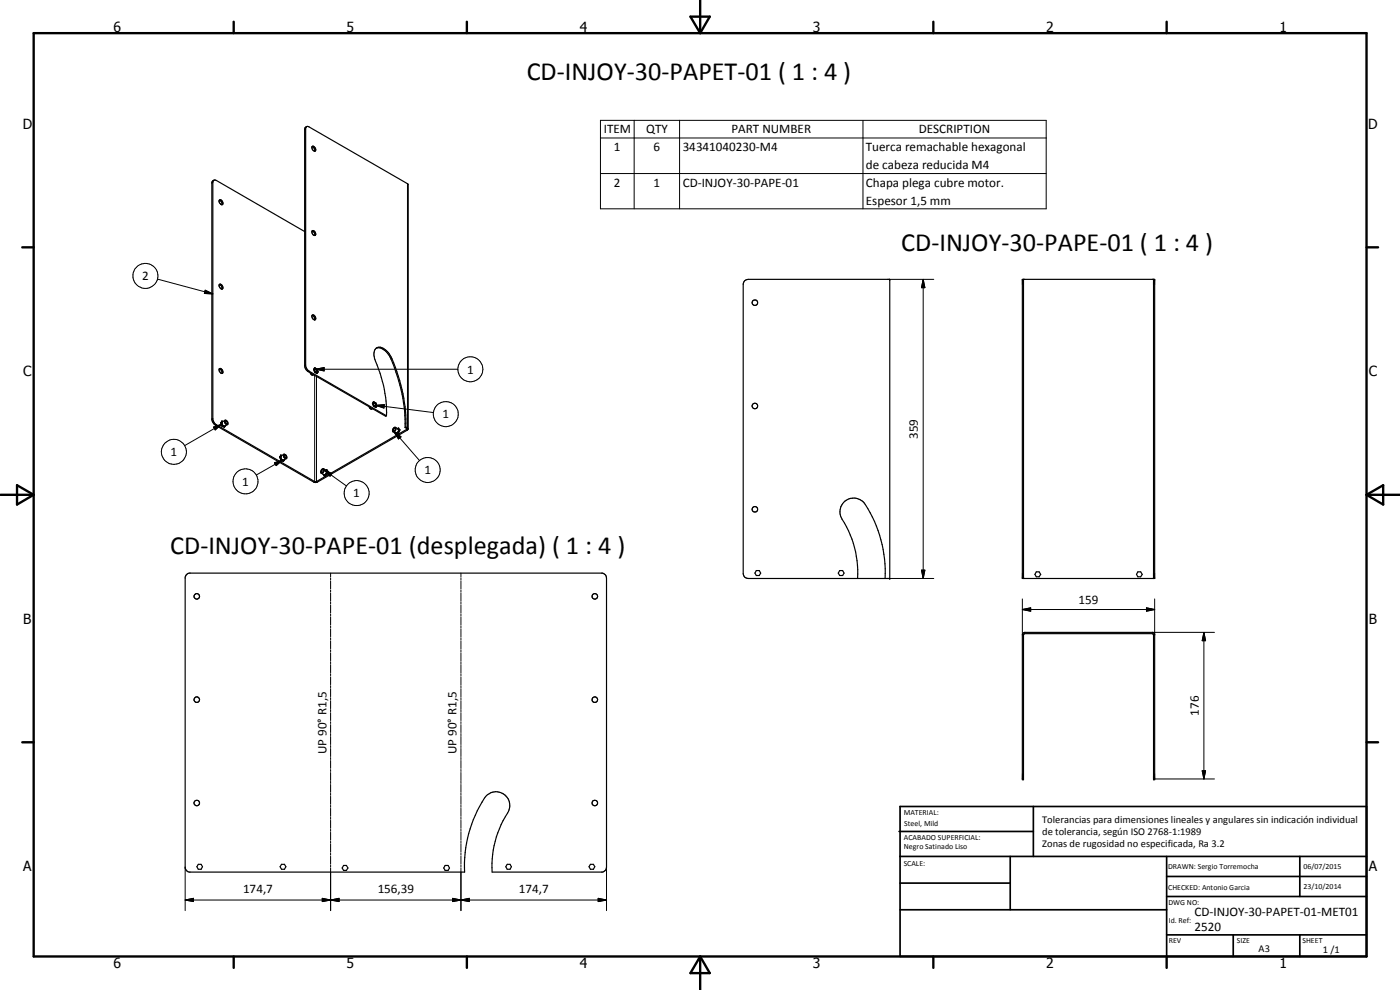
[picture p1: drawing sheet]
<svg xmlns="http://www.w3.org/2000/svg" width="420mm" height="297mm" viewBox="0 0 420 297" stroke-linecap="round" stroke-linejoin="round" font-family="sans-serif">
<g fill="none" stroke="#000" stroke-width=".35">
<path d="M92 38l-.4 .3-.2 .6v70.7a2.42 2.42 0 0 0 1.1 1.9l23.2 13.4 .3-.1M64.2 54.1l-.3 .4v71.4l.6 1.2 30.1 17.4h.4l27.1-15.7-.5-.5M93.7 44a1.22 1.22 0 0 1 .7 1.4M93.7 44a1.08 1.08 0 0 0 .8 1.4M93.7 44a.85 .85 0 0 1 .9 .4 .85 .85 0 0 1-.1 1M65.8 60.1a1.14 1.14 0 0 1 .8 1.3M65.8 60.1a.8 .8 0 0 1 1 .3 .8 .8 0 0 1-.2 1l-.8-.7zM91.4 69.5l-26.9-15.5a.93 .93 0 0 0-.9 .9v70.8l.5 1.3 .6 .6 30 17.2 .5-.1 27.1-15.7 .2-.3M93.7 69.3a.99 .99 0 0 1 .7 1.4M93.8 69.2a.92 .92 0 0 1 .8 .5 .92 .92 0 0 1 0 1 .98 .98 0 0 1-.8-1.5zM65.8 85.4a1.06 1.06 0 0 1 .8 1.3M65.8 85.4a.81 .81 0 0 1 .9 .4 .81 .81 0 0 1-.1 .9 1.12 1.12 0 0 1-.8-1.3z"/>
<path d="M93.7 94.6l.7 .7v.7M93.8 94.5a.85 .85 0 0 1 .8 .5 .85 .85 0 0 1-.1 1 .97 .97 0 0 1-.7-1.5zM223.5 84.2l1.1-.4h42.4v89.8h-42.4a1.45 1.45 0 0 1-1.6-1.5v-86.8zM306.8 83.8h39.7v89.8h-39.7zM307.2 83.8v89.8M346.2 83.8v89.8M65.8 110.7a1.06 1.06 0 0 1 .8 1.4M65.8 110.7a.78 .78 0 0 1 1 .4 .78 .78 0 0 1-.3 1l-.7-.7zM93.1 111.8l.6 .8 .4-.2M94.4 110.4a1.25 1.25 0 0 1 1.1 1.3l-.5 .4a1.32 1.32 0 0 1-.9-1.4zM94.5 110.4l.6 .4 .3 .7-.3 .5-.6-.4-.3-.7zM94.5 110.8a.52 .52 0 0 1 .5 .3 .52 .52 0 0 1-.1 .6l-.5-.5z"/>
<path d="M112.9 104.4a3.4 3.4 0 0 1 3.8 2.1 48.8 48.8 0 0 1 4.9 21.8M66.2 126.9h.1M66.5 127l.2 .6M66.5 126.9v.1M66.5 127l.1 .3M66.6 126.3v.1M66.6 126.7v.6M66.6 126.7l-.1 .2M66.6 126.4h.1M66.6 126.3l.1 .2M66.6 127.3l.1 .3M66.6 127.3l.5 .5"/>
<path d="M66.6 126.7h.1M66.7 127.6v.1M66.7 126.5l-.2 .4M66.7 127.8h-.1M66.7 126.5l-.1 .2M66.7 127.7l.6 .3M66.7 127.7l.3 .1M67 127.8h.1M67.1 127.8l.2 .1M67.2 127.9l.1 .1M67.2 127.9h.1M67.3 128.1v.2"/>
<path d="M67.5 126.2a.73 .73 0 0 1 .8 .3 .73 .73 0 0 1-.2 .9 .98 .98 0 0 1-.6-1.2zM67.5 127.8l-.2 .2M67.5 126.1l-.9 .6M67.6 126.4l.1-.1 .4 .2v.7l-.4-.2zM67.7 127.7h.1M68.3 127.4l-1 .5M83.9 137.1h.1M84.1 137.2l.3 .6M84.1 137.1v.1M84.1 137.2l.2 .3M84.2 136.9l-.1 .2M84.3 136.9v.6"/>
<path d="M84.3 138h.1M84.3 137.5l.6 .7M84.4 136.6l.1 .1M84.4 137.8v.1M84.4 136.7l-.3 .4M84.4 136.7h.1M84.4 136.7l-.1 .2M84.4 137.5v.3M84.4 137.9l.3 .1M84.4 137.9l.5 .3M84.8 138h.4M84.9 138.2h.1"/>
<path d="M85 138.3v.1M85 138.4v.1M85.2 136.3a.8 .8 0 0 1 .7 .4 .8 .8 0 0 1-.1 .9 .95 .95 0 0 1-.6-1.3zM85.2 138l-.3 .2M85.2 136.3l-1 .6M85.3 136.5a.48 .48 0 0 1 .6 .3 .48 .48 0 0 1-.3 .6l-.3-.3zM85.9 137.6l-.7 .4M110.8 122l.6 .8 .4-.2M112 120.6h.2a1.32 1.32 0 0 1 .9 1.3l-.3 .4a1.25 1.25 0 0 1-1-1.4zM112.2 120.6l.6 .3 .3 .9-.3 .4-.6-.4-.4-.7zM112.2 121a.53 .53 0 0 1 .5 .3 .53 .53 0 0 1-.1 .6l-.4-.4zM116 124.8a39.9 39.9 0 0 0-3.6-17.4 2.4 2.4 0 0 1 1.2-3.2 5 5 0 0 1 4 3.3 49.1 49.1 0 0 1 4.2 20.6"/>
<path d="M116 124.8l-23.2-13.4-.7-.6-.3-.8-.1-71.5 .4-.6 .7 .2 29.7 17.2v73.4M117.9 129.5l1.1 .5M118.1 128.7l.5-.3a.49 .49 0 0 1 0 .7 .49 .49 0 0 1-.6 .1zM118.1 128.4l.5-.2a.72 .72 0 0 1 .1 .9 .72 .72 0 0 1-.8 .3l-.1-.3zM118.7 130l.2 .1M118.7 128.2l.8 .5M118.9 130.1h.1M118.9 130.3v.1M119 130l-.1 .1M119.1 129.9l-.1 .1M119.3 129.9h.1M119.3 129.9h-.2"/>
<path d="M119.4 128.7h.1M119.5 129.8l-.6 .3M119.5 129.8l-.2 .1M119.5 128.7l.1 .1M119.5 129.9l.2 .1M119.5 129.7v.1M119.5 128.7l.3 .3M119.5 128.7h.1M119.5 129.5v.2M119.6 128.4l-.3 .2M119.6 128.5h-.1M119.6 129.4l-.5 .5"/>
<path d="M119.6 128.8l.2 .2M119.6 129.3v.1M119.6 128.8v.6M119.7 128.4l-.1 .1M119.8 129v.1M119.8 129.1l-.3 .6M119.8 129.1l-.2 .2M119.9 129h.1M121.8 128.1l-.2 .2M121.8 128.1l.7 .6M96.4 142l.8 .4M96.6 140.9l.4-.3a.72 .72 0 0 1 .2 .9 .72 .72 0 0 1-.9 .4z"/>
<path d="M96.6 141.1l.2-.2a.44 .44 0 0 1 .2 .6 .44 .44 0 0 1-.6 .1zM96.9 142.3h.1M97.1 140.7l.9 .5M97.2 142.4l.2 .2M97.2 142.4l.2 .1M97.3 142.7v.1M97.4 142.5v.1M97.9 142.3l-.5 .3M97.9 141.1h.1M97.9 142.3l-.5 .2M98 141l-.2 .1M98 142.3v.1"/>
<path d="M98 142.2l-.1 .1M98 141.1l.2 .3M98 141.1v.1M98 141.8v.4M98 141.2l.2 .2M98 141.2v.6M98 141.8l-.6 .7M98 142.4h.1M98.2 141.4v.2M98.2 141.6l-.2 .6M98.2 141.6l-.2 .2M98.3 141.4h.2"/>
<path d="M56 172.4l.8-.4h124l.8 .4 .4 1-.1 87.4-1.1 .9h-33.1a30.9 30.9 0 0 1 5.1-18.7 4.1 4.1 0 0 0-2.1-5 4.1 4.1 0 0 0-5.3 1.4 37.4 37.4 0 0 0-6 22.3h-82.6l-.8-.5-.4-.7v-87.4zM227 171.2h.9l.4 .8-.4 .7h-.9l-.4-.7zM252 171.2h.9l.4 .8-.4 .7h-.9l-.4-.7zM257.4 173.6a30.9 30.9 0 0 0-5.1-18.7 4.1 4.1 0 0 1 2.1-5 4.1 4.1 0 0 1 5.3 1.4 37.6 37.6 0 0 1 5.9 22.3M311 171.6h.9l.4 .7-.4 .8h-.9l-.4-.8zM341.5 171.6h.8l.5 .7-.5 .8h-.8l-.4-.8zM306.9 190.1l.6-.4h38.3l.7 .4v43.6h-.3v-43.2l-.4-.4-38.5 .1-.1 43.5h-.4zM59.5 259.3h.9l.4 .8-.4 .7h-.9l-.4-.7zM84.5 259.3h.9l.4 .8-.4 .7h-.9l-.4-.7zM103.1 259.7h.9l.4 .7-.4 .8h-.9l-.4-.8zM133.6 259.7h.9l.4 .7-.4 .8h-.9l-.4-.8zM152.2 259.3h.9l.4 .8-.4 .7h-.9l-.4-.7z"/>
<path d="M177.2 259.3h.9l.4 .8-.4 .7h-.9l-.4-.7z"/>
<circle cx="226.6" cy="90.8" r=".83"/>
<circle cx="226.6" cy="121.8" r=".84"/>
<circle cx="226.6" cy="152.8" r=".83"/>
<circle cx="59" cy="178.9" r=".82"/>
<circle cx="178.5" cy="178.9" r=".82"/>
<circle cx="59.1" cy="209.9" r=".82"/>
<circle cx="178.5" cy="209.9" r=".83"/>
<circle cx="59" cy="240.9" r=".83"/>
<circle cx="178.5" cy="240.9" r=".83"/>
</g>
<g fill="none" stroke="#000" stroke-width=".3">
<path d="M91.7 38.7l-.3 .2M180.2 36.1h133.8v26.6h-133.8zM190.3 36.1v26.6M204 36.1v26.6M259 36.1v26.6M63.9 54.8l-.3 .1M122.3 55.1v73.3l-.3 .2v.3l.3 .1M180.2 41.4h133.8M180.2 52.1h133.8M47.2 83.7l16.7 4.5M61.6 87.1l2.3 1.1-2.6-.1zM94.4 95.4v.6"/>
<path d="M267 83.8h13.2M277.1 83.8l.5 2.5h-1zM277.1 83.8v89.8M91.7 109.5l-.3 .1M92.8 111.4l-.3 .1M94.4 112.6v31.9l-.2 .2M94.8 110.8l2.5-.5v1zM94.8 110.8h42.6M95 112.9v31.6l.2 .2M117.6 107.5l-.3 .2M63.9 125.6l-.3 .1M64.1 128.1l2.4-.8-1.9 1.7z"/>
<path d="M64.9 127.4l-.2 .2M66.5 127.3l-11.1 6.4M66.6 126.3l-.4 .6 .4 .9 .7 .5 .4-.6M66.9 126.5l-.2-.1-.4 .5 .4 .9 .6 .3 .3-.3M82.4 138.9l2.4-.9-1.9 1.7zM84.3 136.5l-.4 .6 .4 .9 .7 .5 .4-.6M84.5 136.7l-.1-.1-.4 .5 .4 .9 .6 .3 .2-.3M84.8 138l-7.9 4.5M112.8 121.6l2.5-.2-.1 1zM112.8 121.6l17.3 2.2M118.3 129.5l2 1.6-.7 .6zM118.3 129.5l7.6 8.7"/>
<path d="M119.4 128.7l.1-.2 .4 .5-.4 .9-.6 .4-.3-.4M119.7 128.4l.3 .6-.3 1-.8 .4-.4-.6M97.3 141l2.3 1.1-.6 .8zM97.3 141l6.7 4.8M97.5 142.6h.1M97.8 141.1l.2-.1 .3 .4-.3 .9-.7 .4-.2-.3M98.1 140.9l.4 .5-.4 1-.8 .4-.3-.5M99.2 172v1.1M99.2 173.4v.6M99.2 174.3v2.4M99.2 177v.6M99.2 177.9v2.4"/>
<path d="M138.3 172v1.1M138.3 173.4v.6M138.3 174.3v2.4M138.3 177v.6M138.3 177.9v2.4M267 173.6h13.2M276.6 171.1h1l-.5 2.5zM306.8 179.7v10.8M346.5 179.7v10.8M99.2 180.6v.6M99.2 181.5v2.4M99.2 184.2v.6"/>
<path d="M99.2 185.1v2.4M99.2 187.8v.6M99.2 188.7v2.4M99.2 191.4v.6M99.2 192.3v2.4M99.2 195v.6M99.2 195.9v2.3M99.2 198.5v.7M99.2 199.4v2.4M138.3 180.6v.6M138.3 181.5v2.4M138.3 184.2v.6"/>
<path d="M138.3 185.1v2.4M138.3 187.8v.6M138.3 188.7v2.4M138.3 191.4v.6M138.3 192.3v2.4M138.3 195v.6M138.3 195.9v2.3M138.3 198.5v.7M138.3 199.4v2.4M306.8 182.9l2.5-.5v1zM306.8 182.9h39.7M344.1 182.4l2.4 .5-2.4 .5z"/>
<path d="M345.8 189.7h18.7M361.3 189.7l.5 2.5h-1zM361.3 189.7v44M99.2 202.1v.6M99.2 203.1v2.3M99.2 205.7v.6M99.2 206.6v2.4M99.2 209.3v.6M99.2 210.2v2.4M99.2 212.9v.6M99.2 213.8v2.4M99.2 216.5v.6"/>
<path d="M99.2 217.4v2.4M138.3 202.1v.6M138.3 203.1v2.3M138.3 205.7v.6M138.3 206.6v2.4M138.3 209.3v.6M138.3 210.2v2.4M138.3 212.9v.6M138.3 213.8v2.4M138.3 216.5v.6M138.3 217.4v2.4M99.2 220.1v.6"/>
<path d="M99.2 221v2.4M99.2 223.7v.6M99.2 224.6v2.4M99.2 227.3v.6M99.2 228.2v2.3M99.2 230.9v.6M99.2 231.8v2.4M99.2 234.4v.7M99.2 235.4v2.3M99.2 238v.6M99.2 238.9v2.4M138.3 220.1v.6"/>
<path d="M138.3 221v2.4M138.3 223.7v.6M138.3 224.6v2.4M138.3 227.3v.6M138.3 228.2v2.3M138.3 230.9v.6M138.3 231.8v2.4M138.3 234.4v.7M138.3 235.4v2.3M138.3 238v.6M138.3 238.9v2.4M346.5 233.7h18"/>
<path d="M360.8 231.3h1l-.5 2.4zM99.2 241.6v.6M99.2 242.5v2.4M99.2 245.2v.6M99.2 246.1v2.4M99.2 248.8v.6M99.2 249.7v2.4M99.2 252.4v.6M99.2 253.3v2.4M99.2 256v.6M99.2 256.9v2.4M99.2 259.6v.6"/>
<path d="M138.3 241.6v.6M138.3 242.5v2.4M138.3 245.2v.6M138.3 246.1v2.4M138.3 248.8v.6M138.3 249.7v2.4M138.3 252.4v.6M138.3 253.3v2.4M138.3 256v.6M138.3 256.9v2.4M138.3 259.6v.6M55.6 270l2.5-.5v1z"/>
<path d="M55.6 270h126.4M55.6 260.2v13M96.7 269.5l2.5 .5-2.5 .5zM99.2 270l2.6-.5v1zM99.2 260.5v12.7M135.8 269.5l2.5 .5-2.5 .5zM138.3 270l2.5-.5v1zM138.3 260.5v12.7M179.5 269.5l2.5 .5-2.5 .5zM182 260.2v13"/>
<circle cx="43.6" cy="82.8" r="3.8"/>
<circle cx="141.2" cy="110.8" r="3.8"/>
<circle cx="52.2" cy="135.6" r="3.8"/>
<circle cx="133.8" cy="124.2" r="3.7"/>
<circle cx="73.7" cy="144.4" r="3.8"/>
<circle cx="107" cy="148" r="3.7"/>
<circle cx="128.3" cy="141" r="3.7"/>
</g>
<g fill="#000">
<circle cx="267" cy="83.8" r=".18"/>
<circle cx="66.4" cy="126.9" r=".18"/>
<circle cx="66.6" cy="126.7" r=".18"/>
<circle cx="66.7" cy="127.7" r=".18"/>
<circle cx="66.7" cy="126.5" r=".18"/>
<circle cx="84" cy="137.1" r=".18"/>
<circle cx="84.4" cy="136.8" r=".18"/>
<circle cx="84.4" cy="137.9" r=".18"/>
<circle cx="85.4" cy="137.9" r=".18"/>
<circle cx="118.5" cy="129.8" r=".18"/>
<circle cx="118.9" cy="130.2" r=".18"/>
<circle cx="119.1" cy="130.1" r=".18"/>
<circle cx="119.5" cy="128.7" r=".18"/>
<circle cx="119.9" cy="129" r=".18"/>
<circle cx="97.4" cy="142.7" r=".18"/>
<circle cx="97.5" cy="142.6" r=".18"/>
<circle cx="97.9" cy="141.1" r=".18"/>
<circle cx="98" cy="141.1" r=".18"/>
<circle cx="98.3" cy="141.5" r=".18"/>
<circle cx="267" cy="173.6" r=".18"/>
<circle cx="306.8" cy="233.7" r=".18"/>
<circle cx="307.2" cy="233.7" r=".18"/>
<circle cx="346.2" cy="233.7" r=".18"/>
<circle cx="346.5" cy="233.7" r=".18"/>
</g>
<g fill="none" stroke="#000" stroke-width=".71">
<path d="M10.1 9.9h400v277.1h-400zM70.1 6.5v3.4M140.1 6.5v3.4M207.2 5h5.8l-2.9 4.9zM210.1 0v9.9M280.1 6.5v3.4M350.1 6.5v3.4M6.7 74.2h3.4M410.1 74.2h3.5M.1 148.5h10M5.1 145.6l5 2.9-5 2.9zM410.1 148.5h10"/>
<path d="M410.1 148.5l5-2.9v5.8zM6.7 222.7h3.4M410.1 222.7h3.5M70.1 287v3.4M140.1 287v3.4M210.1 287v10M210.1 287l2.9 5h-5.8zM280.1 287v3.4M350.1 287v3.4"/>
</g>
<g fill="none" stroke="#000" stroke-width=".51">
<path d="M269.8 249.5h40.3M270.1 242h140v45h-140zM270.1 257h140M303.2 257v16M310.1 242v15M350.1 257v30M390.1 257v12M270.1 265h33.1M270.1 273h80M350.1 269h60M350.1 263h60M350.1 280.5h60"/>
<path d="M370.1 280.5v6.5M390.1 280.5v6.5"/>
</g>
<g fill="#000">
<path d="M61.6 87.1l2.3 1.1-2.6-.1zM277.1 83.8l.5 2.5h-1zM94.8 110.8l2.5-.5v1zM64.1 128.1l2.4-.8-1.9 1.7zM82.4 138.9l2.4-.9-1.9 1.7zM112.8 121.6l2.5-.2-.1 1zM118.3 129.5l2 1.6-.7 .6zM97.3 141l2.3 1.1-.6 .8zM276.6 171.1h1l-.5 2.5zM306.8 182.9l2.5-.5v1zM344.1 182.4l2.4 .5-2.4 .5zM361.3 189.7l.5 2.5h-1z"/>
<path d="M360.8 231.3h1l-.5 2.4zM55.6 270l2.5-.5v1zM96.7 269.5l2.5 .5-2.5 .5zM99.2 270l2.6-.5v1zM135.8 269.5l2.5 .5-2.5 .5zM138.3 270l2.5-.5v1zM179.5 269.5l2.5 .5-2.5 .5z"/>
</g>
<g font-size="7.9">
<text x="158.1" y="23.9">CD-INJOY-30-PAPET-01 ( 1 : 4 )</text>
<text x="270.5" y="75.4">CD-INJOY-30-PAPE-01 ( 1 : 4 )</text>
<text x="51.1" y="166.1">CD-INJOY-30-PAPE-01 (desplegada) ( 1 : 4 )</text>
</g>
<g font-size="4.2">
<text x="34" y="9.6">6</text>
<text x="104" y="9.6">5</text>
<text x="174" y="9.6">4</text>
<text x="244" y="9.6">3</text>
<text x="314" y="9.6">2</text>
<text x="384" y="9.6">1</text>
<text x="6.8" y="38.7">D</text>
<text x="410.6" y="38.7">D</text>
<text x="7" y="112.9">C</text>
<text x="410.8" y="112.9">C</text>
<text x="7" y="187.1">B</text>
<text x="410.8" y="187.1">B</text>
<text x="7" y="261.4">A</text>
<text x="410.8" y="261.4">A</text>
<text x="34" y="290.4">6</text>
<text x="104" y="290.4">5</text>
<text x="174" y="290.4">4</text>
<text x="244" y="290.4">3</text>
<text x="314" y="290.4">2</text>
<text x="384" y="290.4">1</text>
</g>
<g font-size="3.9">
<text x="181.2" y="40">ITEM</text>
<text x="193.9" y="40">QTY</text>
<text x="219.5" y="40">PART NUMBER</text>
<text x="275.7" y="40">DESCRIPTION</text>
<text x="184.3" y="45.4">1</text>
<text x="196.2" y="45.4">6</text>
<text x="204.9" y="45.4">34341040230-M4</text>
<text x="259.9" y="45.4">Tuerca remachable hexagonal</text>
<text x="259.9" y="50.8">de cabeza reducida M4</text>
<text x="184.3" y="56">2</text>
<text x="196.2" y="56">1</text>
<text x="204.9" y="56">CD-INJOY-30-PAPE-01</text>
<text x="259.9" y="56.1">Chapa plega cubre motor.</text>
<text x="259.9" y="61.4">Espesor 1,5 mm</text>
<text x="42.7" y="84.1">2</text>
<text x="140.2" y="112.1">1</text>
<text x="132.8" y="125.5">1</text>
<text x="275.5" y="131.7" transform="rotate(-90 275.5 131.7)">359</text>
<text x="51.2" y="136.9">1</text>
<text x="127.4" y="142.3">1</text>
<text x="72.7" y="145.7">1</text>
<text x="106" y="149.2">1</text>
<text x="323.7" y="181.3">159</text>
<text x="359.7" y="214.8" transform="rotate(-90 359.7 214.8)">176</text>
<text x="97.9" y="226.2" transform="rotate(-90 97.9 226.2)">UP 90° R1,5</text>
<text x="137" y="226.2" transform="rotate(-90 137 226.2)">UP 90° R1,5</text>
<text x="73" y="268">174,7</text>
<text x="113.4" y="268">156,39</text>
<text x="155.7" y="268">174,7</text>
<text x="358.5" y="275">CD-INJOY-30-PAPET-01-MET01</text>
<text x="358.5" y="279.4">2520</text>
</g>
<g font-size="3.1">
<text x="312.7" y="246.8">Tolerancias para dimensiones lineales y angulares sin indicación individual</text>
<text x="312.7" y="250.4">de tolerancia, según ISO 2768-1:1989</text>
<text x="312.7" y="254">Zonas de rugosidad no especificada, Ra 3.2</text>
<text x="377.7" y="285.6">A3</text>
<text x="397" y="285.9">1 /1</text>
</g>
<g font-size="2.4">
<text x="271.2" y="244.4">MATERIAL:</text>
<text x="271.3" y="252">ACABADO SUPERFICIAL:</text>
<text x="271.4" y="247.9">Steel, Mild</text>
<text x="271.3" y="254.6">Negro Satinado Liso</text>
<text x="271.2" y="259.7">SCALE:</text>
<text x="350.6" y="260.8">DRAWN: Sergio Torremocha</text>
<text x="391.2" y="260.6">06/07/2015</text>
<text x="350.6" y="267">CHECKED: Antonio Garcia</text>
<text x="391.2" y="266.7">23/10/2014</text>
<text x="350.6" y="271.4">DWG NO:</text>
<text x="350.8" y="276.9">Id. Ref:</text>
<text x="350.8" y="282.8">REV</text>
<text x="371.2" y="282.9">SIZE</text>
<text x="390.9" y="282.9">SHEET</text>
</g>
</svg>
